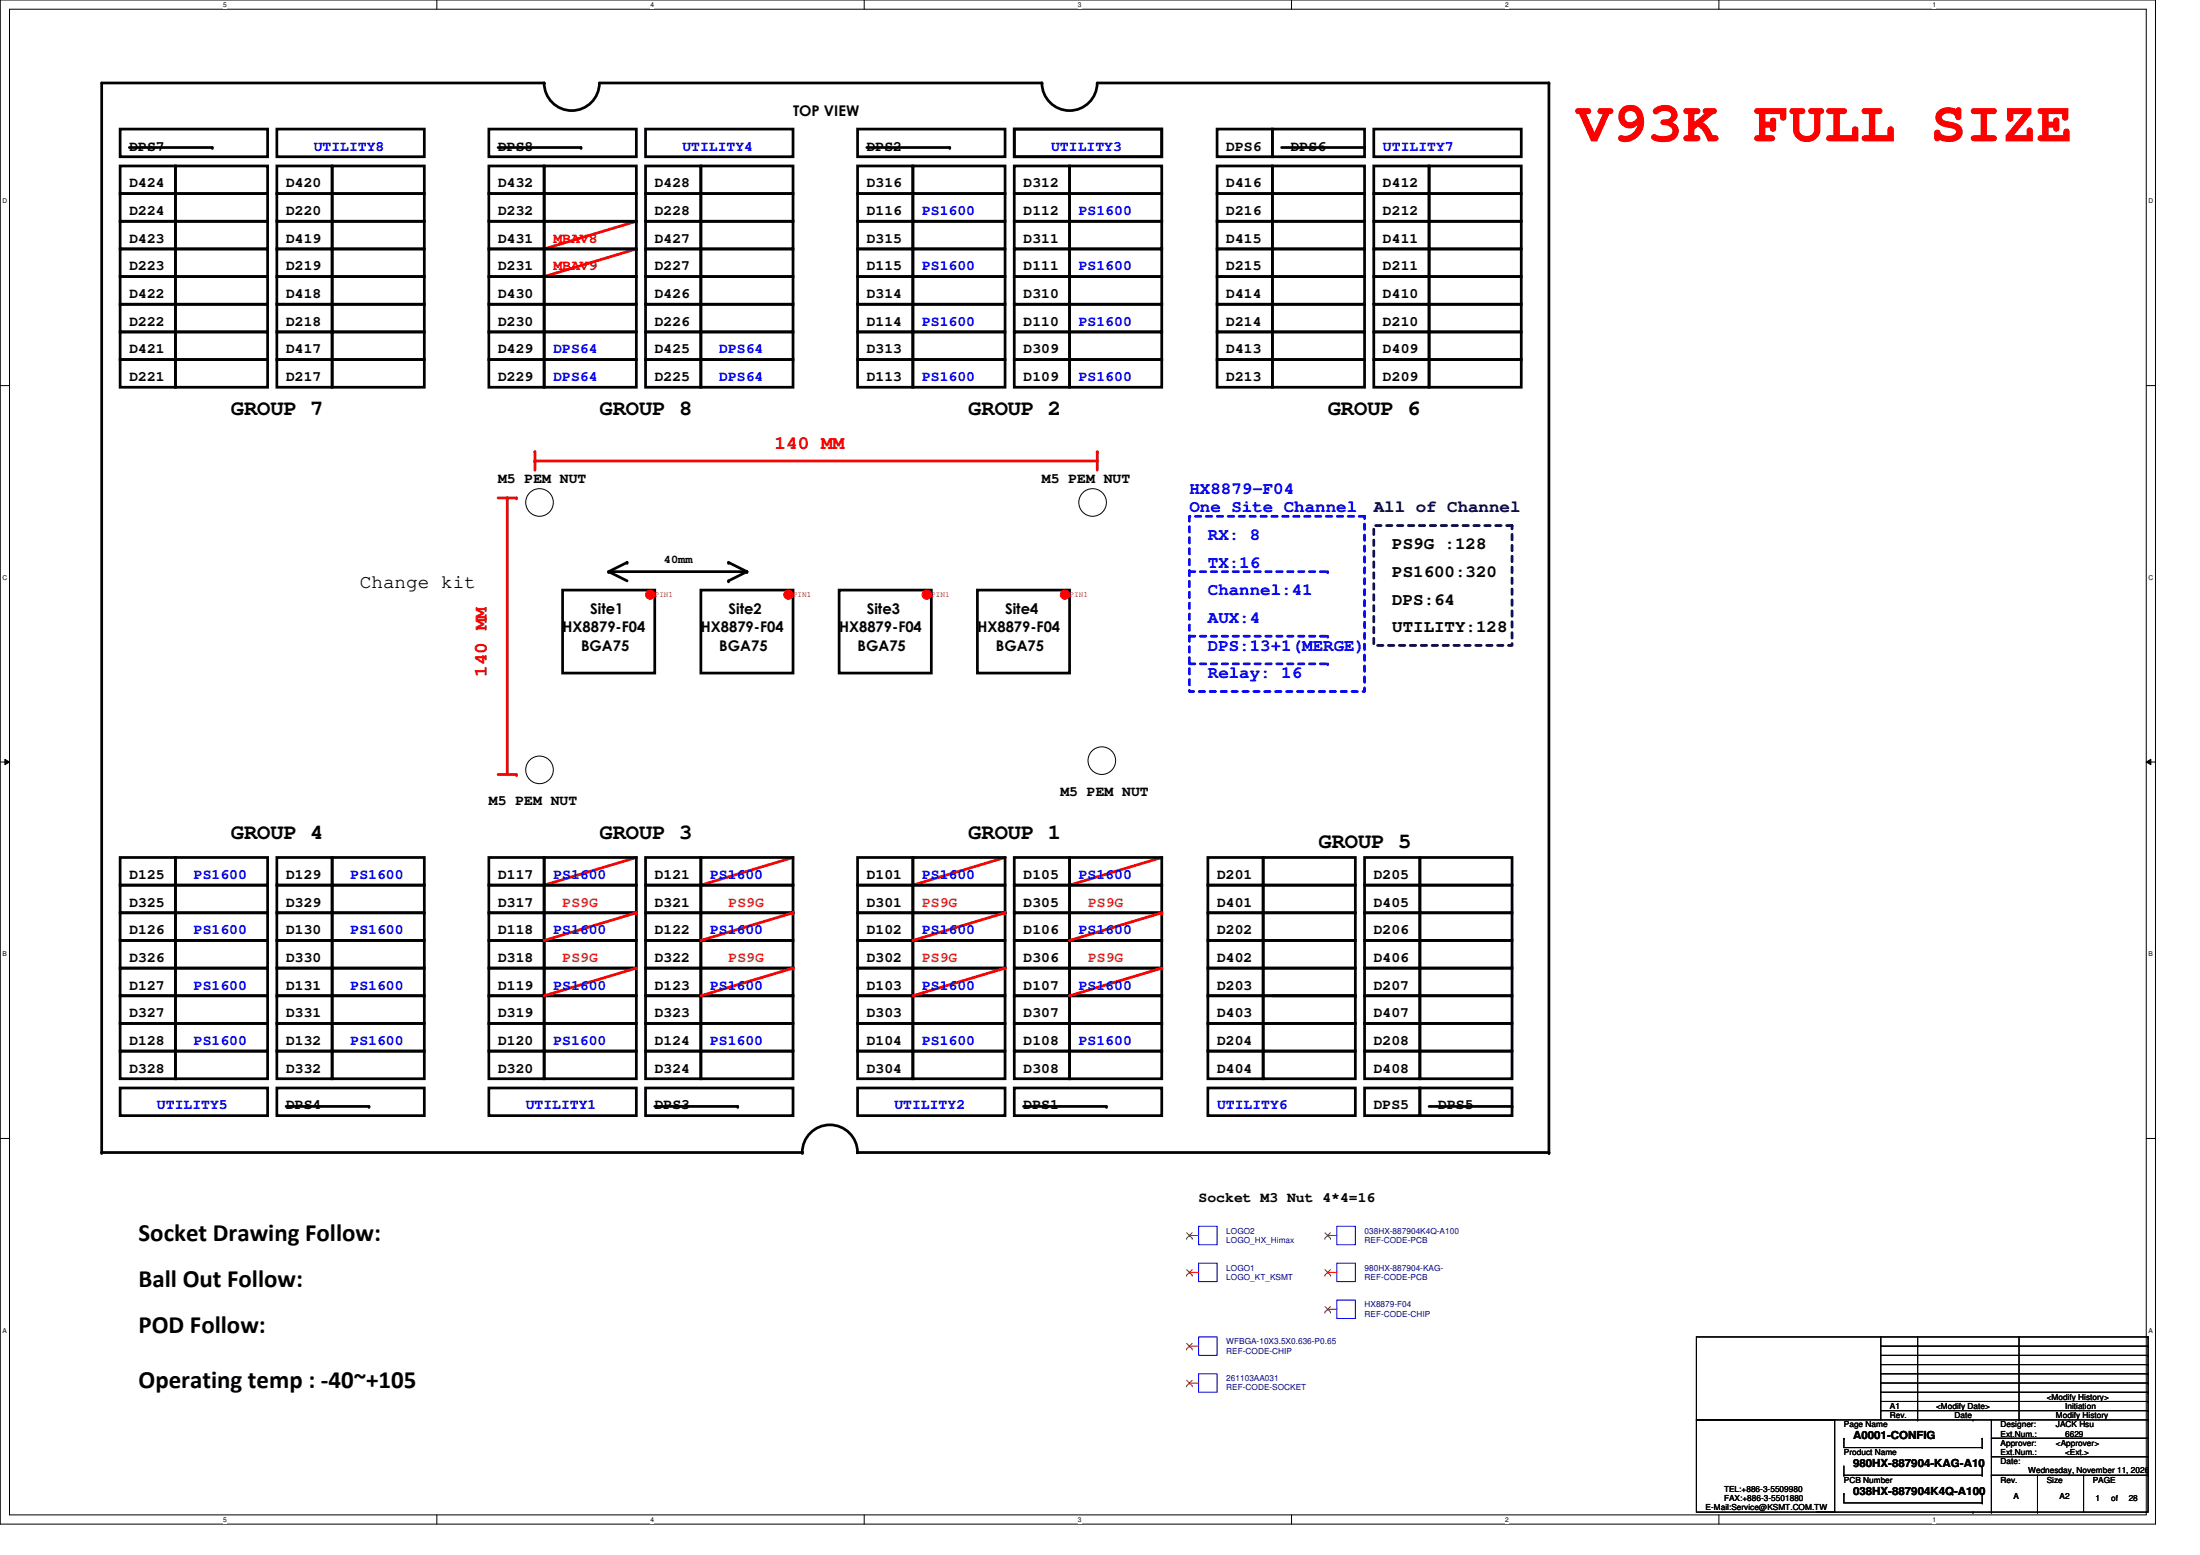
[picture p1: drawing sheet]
<svg xmlns="http://www.w3.org/2000/svg" width="297mm" height="210mm" viewBox="0 0 297 210" stroke-linecap="round" stroke-linejoin="round" font-family="sans-serif">
<path d="M0 0h291v205.7h-291zM1.3 1.2h288.5v203.3h-288.5z" fill="none" stroke="#000" stroke-width=".14"/>
<g fill="#fff">
<path d="M30.1 .1h.5v1h-.5z"/>
<path d="M30.1 204.6h.5v1h-.5z"/>
</g>
<path d="M59 0v1.2M59 204.5v1.2" fill="none" stroke="#000" stroke-width=".14"/>
<g fill="#fff">
<path d="M87.8 .1h.5v1h-.5z"/>
<path d="M87.8 204.6h.5v1h-.5z"/>
</g>
<path d="M116.7 0v1.2M116.7 204.5v1.2" fill="none" stroke="#000" stroke-width=".14"/>
<g fill="#fff">
<path d="M145.5 .1h.5v1h-.5z"/>
<path d="M145.5 204.6h.5v1h-.5z"/>
</g>
<path d="M174.4 0v1.2M174.4 204.5v1.2" fill="none" stroke="#000" stroke-width=".14"/>
<g fill="#fff">
<path d="M203.2 .1h.5v1h-.5z"/>
<path d="M203.2 204.6h.5v1h-.5z"/>
</g>
<path d="M232.1 0v1.2M232.1 204.5v1.2" fill="none" stroke="#000" stroke-width=".14"/>
<g fill="#fff">
<path d="M260.9 .1h.5v1h-.5z"/>
<path d="M260.9 204.6h.5v1h-.5z"/>
<path d="M.4 26.6h.6v1h-.6z"/>
<path d="M290.1 26.6h.6v1h-.6z"/>
<path d="M.4 77.5h.6v.9h-.6z"/>
<path d="M290.1 77.5h.6v.9h-.6z"/>
</g>
<path d="M0 52.1h1.3M289.8 52.1h1.2" fill="none" stroke="#000" stroke-width=".14"/>
<g fill="#fff">
<path d="M.4 128.3h.5v1h-.5z"/>
<path d="M290.1 128.3h.6v1h-.6z"/>
</g>
<path d="M0 102.9h1.3M.7 102.5l.6 .4-.6 .3zM289.8 102.9l.6-.4v.7zM289.8 102.9h1.2" fill="none" stroke="#000" stroke-width=".14"/>
<path d="M.7 102.5l.6 .4-.6 .3zM289.8 102.9l.6-.4v.7z" fill="#000"/>
<g fill="#fff">
<path d="M.3 179.1h.6v1h-.6z"/>
<path d="M290.1 179.1h.6v1h-.6z"/>
</g>
<path d="M0 153.7h1.3M289.8 153.7h1.2" fill="none" stroke="#000" stroke-width=".14"/>
<path d="M85.9 115.7l-12.4 3.8" fill="none" stroke="#f00" stroke-width=".37"/>
<circle cx="85.9" cy="115.7" r=".18" fill="#f00"/>
<path d="M107.1 115.7l-12.5 3.8" fill="none" stroke="#f00" stroke-width=".37"/>
<circle cx="107.1" cy="115.7" r=".18" fill="#f00"/>
<path d="M135.7 115.7l-12.4 3.8" fill="none" stroke="#f00" stroke-width=".37"/>
<circle cx="135.7" cy="115.7" r=".18" fill="#f00"/>
<path d="M156.9 115.7l-12.5 3.8" fill="none" stroke="#f00" stroke-width=".37"/>
<circle cx="156.9" cy="115.7" r=".18" fill="#f00"/>
<path d="M85.9 29.9l-12.4 3.7" fill="none" stroke="#f00" stroke-width=".37"/>
<circle cx="85.9" cy="29.9" r=".18" fill="#f00"/>
<path d="M85.9 33.6l-12.4 3.7" fill="none" stroke="#f00" stroke-width=".37"/>
<circle cx="85.9" cy="33.6" r=".18" fill="#f00"/>
<g fill="none" stroke="#000" stroke-width=".37">
<path d="M13.7 11.2h59.8a3.7 3.7 0 0 0 3.7 3.7 3.7 3.7 0 0 0 3.7-3.7h59.8a3.7 3.7 0 0 0 3.7 3.7 3.7 3.7 0 0 0 3.7-3.7h61v144.4h-93.3a3.7 3.7 0 0 0-3.8-3.8 3.7 3.7 0 0 0-3.7 3.8h-94.6zM17.5 19.9h11.2M67.2 19.9h11.2M117 19.9h11.2M164.3 17.4h7.5v3.8h-7.5zM171.8 17.4h12.4v3.8h-12.4zM173 19.9h11.2M185.5 17.4h19.9v3.8h-19.9zM136.9 22.4h7.5v3.7h-7.5zM136.9 26.1h7.5v3.8h-7.5zM136.9 29.9h7.5v3.7h-7.5zM136.9 33.6h7.5v3.7h-7.5z"/>
<path d="M136.9 37.3h7.5v3.8h-7.5zM144.4 22.4h12.5v3.7h-12.5zM144.4 26.1h12.5v3.8h-12.5zM144.4 29.9h12.5v3.7h-12.5zM144.4 33.6h12.5v3.7h-12.5zM144.4 37.3h12.5v3.8h-12.5zM164.3 22.4h7.5v3.7h-7.5zM164.3 26.1h7.5v3.8h-7.5zM164.3 29.9h7.5v3.7h-7.5zM164.3 33.6h7.5v3.7h-7.5zM164.3 37.3h7.5v3.8h-7.5zM171.8 22.4h12.4v3.7h-12.4z"/>
<path d="M171.8 26.1h12.4v3.8h-12.4zM171.8 29.9h12.4v3.7h-12.4zM171.8 33.6h12.4v3.7h-12.4zM171.8 37.3h12.4v3.8h-12.4zM185.5 22.4h7.5v3.7h-7.5zM185.5 26.1h7.5v3.8h-7.5zM185.5 29.9h7.5v3.7h-7.5zM185.5 33.6h7.5v3.7h-7.5zM185.5 37.3h7.5v3.8h-7.5zM193 22.4h12.4v3.7h-12.4zM193 26.1h12.4v3.8h-12.4zM193 29.9h12.4v3.7h-12.4z"/>
<path d="M193 33.6h12.4v3.7h-12.4zM193 37.3h12.4v3.8h-12.4zM136.9 41.1h7.5v3.7h-7.5zM136.9 44.8h7.5v3.7h-7.5zM136.9 48.5h7.5v3.8h-7.5zM144.4 41.1h12.5v3.7h-12.5zM144.4 44.8h12.5v3.7h-12.5zM164.3 41.1h7.5v3.7h-7.5zM164.3 44.8h7.5v3.7h-7.5zM164.3 48.5h7.5v3.8h-7.5zM171.8 41.1h12.4v3.7h-12.4zM171.8 44.8h12.4v3.7h-12.4z"/>
<path d="M171.8 48.5h12.4v3.8h-12.4zM185.5 41.1h7.5v3.7h-7.5zM185.5 44.8h7.5v3.7h-7.5zM185.5 48.5h7.5v3.8h-7.5zM193 41.1h12.4v3.7h-12.4zM193 44.8h12.4v3.7h-12.4zM193 48.5h12.4v3.8h-12.4zM16.2 119.5h7.5v3.7h-7.5zM16.2 115.7h7.5v3.8h-7.5zM23.7 119.5h12.4v3.7h-12.4zM23.7 115.7h12.4v3.8h-12.4zM37.4 119.5h7.4v3.7h-7.4z"/>
<path d="M37.4 115.7h7.4v3.8h-7.4zM44.8 119.5h12.5v3.7h-12.5zM44.8 115.7h12.5v3.8h-12.5zM66 119.5h7.5v3.7h-7.5zM66 115.7h7.5v3.8h-7.5zM73.5 119.5h12.4v3.7h-12.4zM73.5 115.7h12.4v3.8h-12.4zM87.2 119.5h7.4v3.7h-7.4zM87.2 115.7h7.4v3.8h-7.4zM94.6 119.5h12.5v3.7h-12.5zM94.6 115.7h12.5v3.8h-12.5zM115.8 115.7h7.5v3.8h-7.5z"/>
<path d="M115.8 119.5h7.5v3.7h-7.5zM123.3 115.7h12.4v3.8h-12.4zM123.3 119.5h12.4v3.7h-12.4zM136.9 115.7h7.5v3.8h-7.5zM136.9 119.5h7.5v3.7h-7.5zM144.4 115.7h12.5v3.8h-12.5zM144.4 119.5h12.5v3.7h-12.5zM163.1 115.7h7.4v3.8h-7.4zM163.1 119.5h7.4v3.7h-7.4zM170.5 115.7h12.5v3.8h-12.5zM170.5 119.5h12.5v3.7h-12.5zM184.2 115.7h7.5v3.8h-7.5z"/>
<path d="M184.2 119.5h7.5v3.7h-7.5zM191.7 115.7h12.5v3.8h-12.5zM191.7 119.5h12.5v3.7h-12.5zM16.2 134.4h7.5v3.8h-7.5zM16.2 123.2h7.5v3.7h-7.5zM16.2 138.2h7.5v3.7h-7.5zM16.2 130.7h7.5v3.7h-7.5zM16.2 126.9h7.5v3.8h-7.5zM23.7 134.4h12.4v3.8h-12.4zM23.7 123.2h12.4v3.7h-12.4zM23.7 130.7h12.4v3.7h-12.4zM23.7 138.2h12.4v3.7h-12.4z"/>
<path d="M23.7 126.9h12.4v3.8h-12.4zM37.4 123.2h7.4v3.7h-7.4zM37.4 134.4h7.4v3.8h-7.4zM37.4 130.7h7.4v3.7h-7.4zM37.4 138.2h7.4v3.7h-7.4zM37.4 126.9h7.4v3.8h-7.4zM44.8 134.4h12.5v3.8h-12.5zM44.8 123.2h12.5v3.7h-12.5zM44.8 130.7h12.5v3.7h-12.5zM44.8 126.9h12.5v3.8h-12.5zM44.8 138.2h12.5v3.7h-12.5zM66 134.4h7.5v3.8h-7.5z"/>
<path d="M66 123.2h7.5v3.7h-7.5zM66 130.7h7.5v3.7h-7.5zM66 138.2h7.5v3.7h-7.5zM66 126.9h7.5v3.8h-7.5zM73.5 134.4h12.4v3.8h-12.4zM73.5 123.2h12.4v3.7h-12.4zM73.5 130.7h12.4v3.7h-12.4zM73.5 138.2h12.4v3.7h-12.4zM73.5 126.9h12.4v3.8h-12.4zM87.2 130.7h7.4v3.7h-7.4zM87.2 134.4h7.4v3.8h-7.4zM87.2 123.2h7.4v3.7h-7.4z"/>
<path d="M87.2 126.9h7.4v3.8h-7.4zM87.2 138.2h7.4v3.7h-7.4zM94.6 123.2h12.5v3.7h-12.5zM94.6 138.2h12.5v3.7h-12.5zM94.6 130.7h12.5v3.7h-12.5zM94.6 134.4h12.5v3.8h-12.5zM94.6 126.9h12.5v3.8h-12.5zM115.8 130.7h7.5v3.7h-7.5zM115.8 138.2h7.5v3.7h-7.5zM115.8 123.2h7.5v3.7h-7.5zM115.8 134.4h7.5v3.8h-7.5zM115.8 126.9h7.5v3.8h-7.5z"/>
<path d="M123.3 134.4h12.4v3.8h-12.4zM123.3 123.2h12.4v3.7h-12.4zM123.3 126.9h12.4v3.8h-12.4zM123.3 130.7h12.4v3.7h-12.4zM123.3 138.2h12.4v3.7h-12.4zM136.9 123.2h7.5v3.7h-7.5zM136.9 126.9h7.5v3.8h-7.5zM136.9 130.7h7.5v3.7h-7.5zM136.9 134.4h7.5v3.8h-7.5zM136.9 138.2h7.5v3.7h-7.5zM144.4 123.2h12.5v3.7h-12.5zM144.4 126.9h12.5v3.8h-12.5z"/>
<path d="M144.4 130.7h12.5v3.7h-12.5zM144.4 134.4h12.5v3.8h-12.5zM144.4 138.2h12.5v3.7h-12.5zM163.1 123.2h7.4v3.7h-7.4zM163.1 126.9h7.4v3.8h-7.4zM163.1 130.7h7.4v3.7h-7.4zM163.1 134.4h7.4v3.8h-7.4zM163.1 138.2h7.4v3.7h-7.4zM170.5 123.2h12.5v3.7h-12.5zM170.5 126.9h12.5v3.8h-12.5zM170.5 130.7h12.5v3.7h-12.5zM170.5 134.4h12.5v3.7h-12.5z"/>
<path d="M170.5 138.1h12.5v3.8h-12.5zM171.8 134.4h11.2M184.2 123.2h7.5v3.7h-7.5zM184.2 126.9h7.5v3.8h-7.5zM184.2 130.7h7.5v3.7h-7.5zM184.2 134.4h7.5v3.8h-7.5zM184.2 138.2h7.5v3.7h-7.5zM191.7 123.2h12.5v3.7h-12.5zM191.7 126.9h12.5v3.8h-12.5zM191.7 130.7h12.5v3.7h-12.5zM191.7 134.4h12.5v3.8h-12.5zM191.7 138.2h12.5v3.7h-12.5z"/>
<path d="M16.2 146.9h19.9v3.7h-19.9zM16.2 141.9h7.5v3.7h-7.5zM23.7 141.9h12.4v3.7h-12.4zM37.4 141.9h7.4v3.7h-7.4zM38.6 149.4h11.2M44.8 141.9h12.5v3.7h-12.5zM66 141.9h7.5v3.7h-7.5zM66 146.9h19.9v3.7h-19.9zM73.5 141.9h12.4v3.7h-12.4zM87.2 141.9h7.4v3.7h-7.4zM88.4 149.4h11.2M94.6 141.9h12.5v3.7h-12.5z"/>
<path d="M115.8 146.9h19.9v3.7h-19.9zM115.8 141.9h7.5v3.7h-7.5zM123.3 141.9h12.4v3.7h-12.4zM136.9 141.9h7.5v3.7h-7.5zM138.2 149.4h11.2M144.4 141.9h12.5v3.7h-12.5zM163.1 146.9h19.9v3.7h-19.9zM163.1 141.9h7.4v3.7h-7.4zM170.5 141.9h12.5v3.7h-12.5zM184.2 141.9h7.5v3.7h-7.5zM184.2 146.9h7.5v3.7h-7.5zM191.7 141.9h12.5v3.7h-12.5z"/>
<path d="M191.7 146.9h12.5v3.7h-12.5zM193 149.4h11.2"/>
</g>
<g fill="#000">
<circle cx="28.7" cy="19.9" r=".18"/>
<circle cx="73.5" cy="11.2" r=".18"/>
<circle cx="78.4" cy="19.9" r=".18"/>
<circle cx="128.2" cy="19.9" r=".18"/>
<circle cx="140.7" cy="11.2" r=".18"/>
<circle cx="184.2" cy="19.9" r=".18"/>
<circle cx="209.1" cy="11.2" r=".18"/>
<circle cx="183" cy="134.4" r=".18"/>
<circle cx="13.7" cy="155.6" r=".18"/>
<circle cx="49.8" cy="149.4" r=".18"/>
<circle cx="99.6" cy="149.4" r=".18"/>
<circle cx="108.3" cy="155.6" r=".18"/>
<circle cx="149.4" cy="149.4" r=".18"/>
<circle cx="204.2" cy="149.4" r=".18"/>
<circle cx="209.1" cy="155.6" r=".18"/>
</g>
<g fill="none" stroke="#000" stroke-width=".14">
<circle cx="72.8" cy="67.8" r="1.86"/>
<circle cx="147.5" cy="67.8" r="1.86"/>
<circle cx="72.8" cy="103.9" r="1.86"/>
<circle cx="148.8" cy="102.7" r="1.86"/>
</g>
<path d="M68.5 67.2v37.3" fill="none" stroke="#f00" stroke-width=".37"/>
<circle cx="68.5" cy="67.2" r=".18" fill="#f00"/>
<path d="M67.2 104.5h2.5" fill="none" stroke="#f00" stroke-width=".37"/>
<circle cx="69.7" cy="104.5" r=".18" fill="#f00"/>
<path d="M67.2 67.2h2.5" fill="none" stroke="#f00" stroke-width=".37"/>
<circle cx="69.7" cy="67.2" r=".18" fill="#f00"/>
<path d="M115.8 22.4h7.5v3.7h-7.5zM144.4 48.5h12.5v3.8h-12.5z" fill="none" stroke="#000" stroke-width=".37"/>
<path d="M72.2 62.2h75.9" fill="none" stroke="#f00" stroke-width=".37"/>
<circle cx="72.2" cy="62.2" r=".18" fill="#f00"/>
<path d="M148.1 61v2.5" fill="none" stroke="#f00" stroke-width=".37"/>
<circle cx="148.1" cy="61" r=".18" fill="#f00"/>
<path d="M115.8 26.1h7.5v3.8h-7.5zM123.3 22.4h12.4v3.7h-12.4z" fill="none" stroke="#000" stroke-width=".37"/>
<path d="M72.2 61v2.5" fill="none" stroke="#f00" stroke-width=".37"/>
<circle cx="72.2" cy="61" r=".18" fill="#f00"/>
<g fill="none" stroke="#000" stroke-width=".37">
<path d="M16.2 17.4h19.9v3.8h-19.9zM37.4 17.4h19.9v3.8h-19.9zM66 17.4h19.9v3.8h-19.9zM87.2 17.4h19.9v3.8h-19.9zM115.8 17.4h19.9v3.8h-19.9zM136.9 17.4h20v3.8h-20zM16.2 22.4h7.5v3.7h-7.5zM16.2 26.1h7.5v3.8h-7.5zM16.2 29.9h7.5v3.7h-7.5zM16.2 33.6h7.5v3.7h-7.5zM16.2 37.3h7.5v3.8h-7.5zM23.7 22.4h12.4v3.7h-12.4z"/>
<path d="M23.7 26.1h12.4v3.8h-12.4zM23.7 29.9h12.4v3.7h-12.4zM23.7 33.6h12.4v3.7h-12.4zM23.7 37.3h12.4v3.8h-12.4zM37.4 22.4h7.4v3.7h-7.4zM37.4 26.1h7.4v3.8h-7.4zM37.4 29.9h7.4v3.7h-7.4zM37.4 33.6h7.4v3.7h-7.4zM37.4 37.3h7.4v3.8h-7.4zM44.8 22.4h12.5v3.7h-12.5zM44.8 26.1h12.5v3.8h-12.5zM44.8 29.9h12.5v3.7h-12.5z"/>
<path d="M44.8 33.6h12.5v3.7h-12.5zM44.8 37.3h12.5v3.8h-12.5zM66 22.4h7.5v3.7h-7.5zM66 26.1h7.5v3.8h-7.5zM66 29.9h7.5v3.7h-7.5zM66 33.6h7.5v3.7h-7.5zM66 37.3h7.5v3.8h-7.5zM73.5 22.4h12.4v3.7h-12.4zM73.5 26.1h12.4v3.8h-12.4zM73.5 29.9h12.4v3.7h-12.4zM73.5 33.6h12.4v3.7h-12.4zM73.5 37.3h12.4v3.8h-12.4z"/>
<path d="M87.2 22.4h7.4v3.7h-7.4zM87.2 26.1h7.4v3.8h-7.4zM87.2 29.9h7.4v3.7h-7.4zM87.2 33.6h7.4v3.7h-7.4zM87.2 37.3h7.4v3.8h-7.4zM94.6 22.4h12.5v3.7h-12.5zM94.6 26.1h12.5v3.8h-12.5zM94.6 29.9h12.5v3.7h-12.5zM94.6 33.6h12.5v3.7h-12.5zM94.6 37.3h12.5v3.8h-12.5zM115.8 29.9h7.5v3.7h-7.5zM115.8 33.6h7.5v3.7h-7.5z"/>
<path d="M115.8 37.3h7.5v3.8h-7.5zM123.3 26.1h12.4v3.8h-12.4zM123.3 29.9h12.4v3.7h-12.4zM123.3 33.6h12.4v3.7h-12.4zM123.3 37.3h12.4v3.8h-12.4zM16.2 41.1h7.5v3.7h-7.5zM16.2 44.8h7.5v3.7h-7.5zM16.2 48.5h7.5v3.8h-7.5zM23.7 41.1h12.4v3.7h-12.4zM23.7 44.8h12.4v3.7h-12.4zM23.7 48.5h12.4v3.8h-12.4zM37.4 41.1h7.4v3.7h-7.4z"/>
<path d="M37.4 44.8h7.4v3.7h-7.4zM37.4 48.5h7.4v3.8h-7.4zM44.8 41.1h12.5v3.7h-12.5zM44.8 44.8h12.5v3.7h-12.5zM44.8 48.5h12.5v3.8h-12.5zM66 41.1h7.5v3.7h-7.5zM66 44.8h7.5v3.7h-7.5zM66 48.5h7.5v3.8h-7.5zM73.5 41.1h12.4v3.7h-12.4zM73.5 44.8h12.4v3.7h-12.4zM73.5 48.5h12.4v3.8h-12.4zM87.2 41.1h7.4v3.7h-7.4z"/>
<path d="M87.2 44.8h7.4v3.7h-7.4zM87.2 48.5h7.4v3.8h-7.4zM94.6 41.1h12.5v3.7h-12.5zM94.6 44.8h12.5v3.7h-12.5zM94.6 48.5h12.5v3.8h-12.5zM115.8 41.1h7.5v3.7h-7.5zM115.8 44.8h7.5v3.7h-7.5zM115.8 48.5h7.5v3.8h-7.5zM123.3 41.1h12.4v3.7h-12.4zM123.3 44.8h12.4v3.7h-12.4zM123.3 48.5h12.4v3.8h-12.4zM76 79.7h12.4v11.2h-12.4z"/>
<path d="M82.2 77.2h18.7M82.2 77.2l2.5 1.2M84.7 75.9l-2.5 1.3M94.6 79.7h12.5v11.2h-12.5zM98.4 75.9l2.5 1.3M100.9 77.2l-2.5 1.2M113.3 79.7h12.4v11.2h-12.4zM37.4 146.9h19.9v3.7h-19.9zM87.2 146.9h19.9v3.7h-19.9zM136.9 146.9h20v3.7h-20z"/>
</g>
<g fill="#000">
<circle cx="82.2" cy="77.2" r=".18"/>
<circle cx="84.7" cy="75.9" r=".18"/>
<circle cx="98.4" cy="75.9" r=".18"/>
<circle cx="98.4" cy="78.4" r=".18"/>
<circle cx="100.9" cy="77.2" r=".18"/>
</g>
<path d="M107.1 123.2l-12.5 3.7" fill="none" stroke="#f00" stroke-width=".37"/>
<circle cx="107.1" cy="123.2" r=".18" fill="#f00"/>
<path d="M85.9 123.2l-12.4 3.7" fill="none" stroke="#f00" stroke-width=".37"/>
<circle cx="85.9" cy="123.2" r=".18" fill="#f00"/>
<path d="M135.7 123.2l-12.4 3.7" fill="none" stroke="#f00" stroke-width=".37"/>
<circle cx="135.7" cy="123.2" r=".18" fill="#f00"/>
<path d="M156.9 123.2l-12.5 3.7" fill="none" stroke="#f00" stroke-width=".37"/>
<circle cx="156.9" cy="123.2" r=".18" fill="#f00"/>
<path d="M132 79.7h12.4v11.2h-12.4z" fill="none" stroke="#000" stroke-width=".37"/>
<circle cx="143.8" cy="80.3" r=".62" fill="#f00"/>
<circle cx="143.8" cy="80.3" r=".62" fill="none" stroke="#f00" stroke-width=".14"/>
<circle cx="125.1" cy="80.3" r=".62" fill="#f00"/>
<circle cx="125.1" cy="80.3" r=".62" fill="none" stroke="#f00" stroke-width=".14"/>
<circle cx="106.4" cy="80.3" r=".62" fill="#f00"/>
<circle cx="106.4" cy="80.3" r=".62" fill="none" stroke="#f00" stroke-width=".14"/>
<circle cx="87.8" cy="80.3" r=".62" fill="#f00"/>
<circle cx="87.8" cy="80.3" r=".62" fill="none" stroke="#f00" stroke-width=".14"/>
<path d="M160.6 69.7h23.6v23.6h-23.6z" fill="none" stroke="#00f" stroke-width=".37" stroke-dasharray=".7 .7"/>
<path d="M185.5 70.9h18.7v16.2h-18.7z" fill="none" stroke="#000040" stroke-width=".37" stroke-dasharray=".7 .7"/>
<path d="M107.1 130.7l-12.5 3.7" fill="none" stroke="#f00" stroke-width=".37"/>
<circle cx="107.1" cy="130.7" r=".18" fill="#f00"/>
<path d="M85.9 130.7l-12.4 3.7" fill="none" stroke="#f00" stroke-width=".37"/>
<circle cx="85.9" cy="130.7" r=".18" fill="#f00"/>
<path d="M135.7 130.7l-12.4 3.7" fill="none" stroke="#f00" stroke-width=".37"/>
<circle cx="135.7" cy="130.7" r=".18" fill="#f00"/>
<path d="M156.9 130.7l-12.5 3.7" fill="none" stroke="#f00" stroke-width=".37"/>
<circle cx="156.9" cy="130.7" r=".18" fill="#f00"/>
<path d="M160.6 77.2h18.7" fill="none" stroke="#00f" stroke-width=".37" stroke-dasharray=".7 .7"/>
<circle cx="179.3" cy="77.2" r=".18" fill="#00f" stroke-dasharray=".7 .7"/>
<path d="M160.6 85.9h18.7" fill="none" stroke="#00f" stroke-width=".37" stroke-dasharray=".7 .7"/>
<circle cx="179.3" cy="85.9" r=".18" fill="#00f" stroke-dasharray=".7 .7"/>
<path d="M160.6 89.6h18.7" fill="none" stroke="#00f" stroke-width=".37" stroke-dasharray=".7 .7"/>
<circle cx="179.3" cy="89.6" r=".18" fill="#00f" stroke-dasharray=".7 .7"/>
<g fill="none" stroke="#000" stroke-width=".14">
<path d="M229 191.7h18.7v12.4h-18.7zM229 180.5h24.9v11.2h-24.9zM249 194.2h.1M249 199.1h.1M249 194.2v1.2h18.6M249 197.9v1.2M249 199.1h18.6M253.9 190.4h36.1M253.9 180.5h36.1M253.9 189.2h36.1M253.9 187.9h36.1M253.9 186.7h36.1"/>
<path d="M253.9 185.4h36.1M253.9 184.2h36.1M253.9 183h36.1M253.9 181.7h36.1M258.9 191.7h.1M258.9 180.5v11.2M266.4 191.7h.1M267.6 195.4h.1M267.6 194.2h.1M267.6 199.1h.1M267.6 197.9h.1M267.6 194.2v1.2"/>
<path d="M267.6 197.9v1.2M268.9 199.1h21.1v5h-21.1zM268.9 194.2h21.1v2.4h-21.1zM268.9 191.7h21.1v2.5h-21.1zM268.9 191.7h.1M268.9 199.1h.1M268.9 191.7h-15M268.9 196.6v2.5M272.6 191.7h.1M272.6 180.5v11.2M275.1 199.1v5M281.3 199.1h.1"/>
<path d="M281.3 199.1v5M290 190.4h.1M290 180.5h.1M290 191.7h.1M290 189.2h.1M290 187.9h.1M290 186.7h.1M290 185.4h.1M290 184.2h.1M290 183h.1M290 181.7h.1M290 199.1h.1"/>
<path d="M290 180.5v11.2M290 196.6v2.5M249 201.6h.1M249 201.6v1.3h18.6M266.4 204.1h.1M267.6 202.9h.1M267.6 201.6h.1M267.6 201.6v1.3M268.9 204.1h.1M268.9 204.1h-23.7M275.1 204.1h.1"/>
</g>
<path d="M161.8 165.5h2.5v2.5h-2.5zM161.8 170.5h2.5v2.5h-2.5zM180.5 170.5h2.5v2.5h-2.5zM180.5 165.5h2.5v2.5h-2.5zM180.5 175.5h2.5v2.5h-2.5zM161.8 180.5h2.5v2.5h-2.5zM161.8 185.4h2.5v2.5h-2.5z" fill="none" stroke="#00f" stroke-width=".14"/>
<g fill="none" stroke="#f00" stroke-width=".14">
<path d="M160.6 166.8h.1M160.6 166.8h1.2M160.6 171.8h.1M160.6 171.8h1.2M179.3 171.8h1.2M179.3 166.8h1.2M179.3 176.7h1.2M179.3 171.8h.1M179.3 166.8h.1M179.3 176.7h.1M160.6 186.7h.1M160.6 186.7h1.2"/>
<path d="M160.6 181.7h.1M160.6 181.7h1.2"/>
</g>
<g fill="none" stroke="#7f4000" stroke-width=".14">
<path d="M160.2 172.1h.1M160.2 167.2h.1M160.2 171.4l.8 .7M160.2 166.4l.8 .8M161 171.4l-.8 .7M161 166.4l-.8 .8M161 172.1h.1M161 167.2h.1M178.9 172.1h.1M178.9 167.2h.1M178.9 177.1h.1M178.9 171.4l.7 .7"/>
<path d="M178.9 166.4l.7 .8M178.9 176.4l.7 .7M179.6 171.4l-.7 .7M179.6 166.4l-.7 .8M179.6 176.4l-.7 .7M179.6 172.1h.1M179.6 167.2h.1M179.6 177.1h.1M160.2 182.1h.1M160.2 187.1h.1M160.2 186.3l.8 .8M160.2 181.3l.8 .8"/>
<path d="M161 181.3l-.8 .8M161 186.3l-.8 .8M161 187.1h.1M161 182.1h.1"/>
</g>
<text font-size="8" fill="#f00" x="212.9" y="19.1">V93K FULL SIZE</text>
<g font-size="3.4">
<text x="18.7" y="167.5">Socket Drawing Follow:</text>
<text x="18.7" y="173.7">Ball Out Follow:</text>
<text x="18.7" y="179.9">POD Follow:</text>
<text x="18.7" y="187.4">Operating temp : -40~+105</text>
</g>
<g font-size="3">
<text x="31.2" y="56">GROUP 7</text>
<text x="80.9" y="56">GROUP 8</text>
<text x="130.7" y="56">GROUP 2</text>
<text x="179.3" y="56">GROUP 6</text>
<text x="31.2" y="113.3">GROUP 4</text>
<text x="80.9" y="113.3">GROUP 3</text>
<text x="130.7" y="113.3">GROUP 1</text>
<text x="178" y="114.5">GROUP 5</text>
</g>
<g font-size="2.6" fill="#f00">
<text x="104.6" y="60.7">140 MM</text>
<text x="65.7" y="91.4" transform="rotate(-90 65.7 91.4)">140 MM</text>
</g>
<text font-size="2.6" x="48.6" y="79.3">Change kit</text>
<g font-size="2.4" fill="#00f">
<text x="160.6" y="66.7">HX8879-F04</text>
<text x="160.6" y="69">One Site Channel</text>
<text x="163.1" y="72.9">RX: 8</text>
<text x="163.1" y="76.6">TX:16</text>
<text x="163.1" y="80.4">Channel:41</text>
<text x="163.1" y="84.1">AUX:4</text>
<text x="163.1" y="87.8">DPS:13+1(MERGE)</text>
<text x="163.1" y="91.6">Relay: 16</text>
</g>
<text font-size="2.4" fill="#000040" x="185.5" y="69.2">All of Channel</text>
<g font-size="2.4">
<text x="188" y="74.2">PS9G :128</text>
<text x="188" y="77.9">PS1600:320</text>
<text x="188" y="81.6">DPS:64</text>
<text x="188" y="85.4">UTILITY:128</text>
</g>
<g font-size="2">
<text x="107.1" y="15.7">TOP VIEW</text>
<text x="17.5" y="20.3">DPS7</text>
<text x="67.2" y="20.3">DPS8</text>
<text x="117" y="20.3">DPS2</text>
<text x="165.6" y="20.3">DPS6</text>
<text x="174.3" y="20.3">DPS6</text>
<text x="17.5" y="25.3">D424</text>
<text x="17.5" y="29">D224</text>
<text x="38.6" y="25.3">D420</text>
<text x="38.6" y="29">D220</text>
<text x="67.2" y="25.3">D432</text>
<text x="67.2" y="29">D232</text>
<text x="88.4" y="25.3">D428</text>
<text x="88.4" y="29">D228</text>
<text x="117" y="25.3">D316</text>
<text x="117" y="29">D116</text>
<text x="138.2" y="25.3">D312</text>
<text x="138.2" y="29">D112</text>
<text x="165.6" y="25.3">D416</text>
<text x="165.6" y="29">D216</text>
<text x="186.7" y="25.3">D412</text>
<text x="186.7" y="29">D212</text>
<text x="17.5" y="32.8">D423</text>
<text x="38.6" y="32.8">D419</text>
<text x="67.2" y="32.8">D431</text>
<text x="88.4" y="32.8">D427</text>
<text x="117" y="32.8">D315</text>
<text x="138.2" y="32.8">D311</text>
<text x="165.6" y="32.8">D415</text>
<text x="186.7" y="32.8">D411</text>
<text x="17.5" y="36.5">D223</text>
<text x="17.5" y="40.2">D422</text>
<text x="38.6" y="36.5">D219</text>
<text x="38.6" y="40.2">D418</text>
<text x="67.2" y="36.5">D231</text>
<text x="67.2" y="40.2">D430</text>
<text x="88.4" y="36.5">D227</text>
<text x="88.4" y="40.2">D426</text>
<text x="117" y="36.5">D115</text>
<text x="117" y="40.2">D314</text>
<text x="138.2" y="36.5">D111</text>
<text x="138.2" y="40.2">D310</text>
<text x="165.6" y="36.5">D215</text>
<text x="165.6" y="40.2">D414</text>
<text x="186.7" y="36.5">D211</text>
<text x="186.7" y="40.2">D410</text>
<text x="17.5" y="44">D222</text>
<text x="17.5" y="47.7">D421</text>
<text x="38.6" y="44">D218</text>
<text x="38.6" y="47.7">D417</text>
<text x="67.2" y="44">D230</text>
<text x="67.2" y="47.7">D429</text>
<text x="88.4" y="44">D226</text>
<text x="88.4" y="47.7">D425</text>
<text x="117" y="44">D114</text>
<text x="117" y="47.7">D313</text>
<text x="138.2" y="44">D110</text>
<text x="138.2" y="47.7">D309</text>
<text x="165.6" y="44">D214</text>
<text x="165.6" y="47.7">D413</text>
<text x="186.7" y="44">D210</text>
<text x="186.7" y="47.7">D409</text>
<text x="17.5" y="51.4">D221</text>
<text x="38.6" y="51.4">D217</text>
<text x="67.2" y="51.4">D229</text>
<text x="88.4" y="51.4">D225</text>
<text x="117" y="51.4">D113</text>
<text x="138.2" y="51.4">D109</text>
<text x="165.6" y="51.4">D213</text>
<text x="186.7" y="51.4">D209</text>
<text x="67.2" y="65.1">M5 PEM NUT</text>
<text x="140.7" y="65.1">M5 PEM NUT</text>
<text x="79.7" y="82.9">Site1</text>
<text x="98.4" y="82.9">Site2</text>
<text x="117" y="82.9">Site3</text>
<text x="135.7" y="82.9">Site4</text>
<text x="76" y="85.4">HX8879-F04</text>
<text x="78.4" y="87.9">BGA75</text>
<text x="94.6" y="85.4">HX8879-F04</text>
<text x="97.1" y="87.9">BGA75</text>
<text x="113.3" y="85.4">HX8879-F04</text>
<text x="115.8" y="87.9">BGA75</text>
<text x="132" y="85.4">HX8879-F04</text>
<text x="134.5" y="87.9">BGA75</text>
<text x="143.2" y="107.4">M5 PEM NUT</text>
<text x="66" y="108.7">M5 PEM NUT</text>
<text x="17.5" y="118.6">D125</text>
<text x="38.6" y="118.6">D129</text>
<text x="67.2" y="118.6">D117</text>
<text x="88.4" y="118.6">D121</text>
<text x="117" y="118.6">D101</text>
<text x="138.2" y="118.6">D105</text>
<text x="164.3" y="118.6">D201</text>
<text x="185.5" y="118.6">D205</text>
<text x="17.5" y="122.4">D325</text>
<text x="38.6" y="122.4">D329</text>
<text x="67.2" y="122.4">D317</text>
<text x="88.4" y="122.4">D321</text>
<text x="117" y="122.4">D301</text>
<text x="138.2" y="122.4">D305</text>
<text x="164.3" y="122.4">D401</text>
<text x="185.5" y="122.4">D405</text>
<text x="17.5" y="126.1">D126</text>
<text x="17.5" y="129.9">D326</text>
<text x="38.6" y="126.1">D130</text>
<text x="38.6" y="129.9">D330</text>
<text x="67.2" y="126.1">D118</text>
<text x="67.2" y="129.9">D318</text>
<text x="88.4" y="126.1">D122</text>
<text x="88.4" y="129.9">D322</text>
<text x="117" y="126.1">D102</text>
<text x="117" y="129.9">D302</text>
<text x="138.2" y="126.1">D106</text>
<text x="138.2" y="129.9">D306</text>
<text x="164.3" y="126.1">D202</text>
<text x="164.3" y="129.9">D402</text>
<text x="185.5" y="126.1">D206</text>
<text x="185.5" y="129.9">D406</text>
<text x="17.5" y="133.6">D127</text>
<text x="17.5" y="137.3">D327</text>
<text x="38.6" y="133.6">D131</text>
<text x="38.6" y="137.3">D331</text>
<text x="67.2" y="133.6">D119</text>
<text x="67.2" y="137.3">D319</text>
<text x="88.4" y="133.6">D123</text>
<text x="88.4" y="137.3">D323</text>
<text x="117" y="133.6">D103</text>
<text x="117" y="137.3">D303</text>
<text x="138.2" y="133.6">D107</text>
<text x="138.2" y="137.3">D307</text>
<text x="164.3" y="133.6">D203</text>
<text x="164.3" y="137.3">D403</text>
<text x="185.5" y="133.6">D207</text>
<text x="185.5" y="137.3">D407</text>
<text x="17.5" y="141.1">D128</text>
<text x="38.6" y="141.1">D132</text>
<text x="67.2" y="141.1">D120</text>
<text x="88.4" y="141.1">D124</text>
<text x="117" y="141.1">D104</text>
<text x="138.2" y="141.1">D108</text>
<text x="164.3" y="141.1">D204</text>
<text x="185.5" y="141.1">D208</text>
<text x="17.5" y="144.8">D328</text>
<text x="38.6" y="144.8">D332</text>
<text x="38.6" y="149.8">DPS4</text>
<text x="67.2" y="144.8">D320</text>
<text x="88.4" y="144.8">D324</text>
<text x="88.4" y="149.8">DPS3</text>
<text x="117" y="144.8">D304</text>
<text x="138.2" y="144.8">D308</text>
<text x="138.2" y="149.8">DPS1</text>
<text x="164.3" y="144.8">D404</text>
<text x="185.5" y="144.8">D408</text>
<text x="185.5" y="149.8">DPS5</text>
<text x="194.2" y="149.8">DPS5</text>
<text x="161.8" y="162.2">Socket M3 Nut 4*4=16</text>
</g>
<g font-size="2" fill="#00f">
<text x="42.4" y="20.3">UTILITY8</text>
<text x="92.1" y="20.3">UTILITY4</text>
<text x="141.9" y="20.3">UTILITY3</text>
<text x="186.7" y="20.3">UTILITY7</text>
<text x="124.5" y="29">PS1600</text>
<text x="145.7" y="29">PS1600</text>
<text x="124.5" y="36.5">PS1600</text>
<text x="145.7" y="36.5">PS1600</text>
<text x="74.7" y="47.7">DPS64</text>
<text x="97.1" y="47.7">DPS64</text>
<text x="124.5" y="44">PS1600</text>
<text x="145.7" y="44">PS1600</text>
<text x="74.7" y="51.4">DPS64</text>
<text x="97.1" y="51.4">DPS64</text>
<text x="124.5" y="51.4">PS1600</text>
<text x="145.7" y="51.4">PS1600</text>
<text x="26.2" y="118.6">PS1600</text>
<text x="47.3" y="118.6">PS1600</text>
<text x="74.7" y="118.6">PS1600</text>
<text x="95.9" y="118.6">PS1600</text>
<text x="124.5" y="118.6">PS1600</text>
<text x="145.7" y="118.6">PS1600</text>
<text x="26.2" y="126.1">PS1600</text>
<text x="47.3" y="126.1">PS1600</text>
<text x="74.7" y="126.1">PS1600</text>
<text x="95.9" y="126.1">PS1600</text>
<text x="124.5" y="126.1">PS1600</text>
<text x="145.7" y="126.1">PS1600</text>
<text x="26.2" y="133.6">PS1600</text>
<text x="47.3" y="133.6">PS1600</text>
<text x="74.7" y="133.6">PS1600</text>
<text x="95.9" y="133.6">PS1600</text>
<text x="124.5" y="133.6">PS1600</text>
<text x="145.7" y="133.6">PS1600</text>
<text x="26.2" y="141.1">PS1600</text>
<text x="47.3" y="141.1">PS1600</text>
<text x="74.7" y="141.1">PS1600</text>
<text x="95.9" y="141.1">PS1600</text>
<text x="124.5" y="141.1">PS1600</text>
<text x="145.7" y="141.1">PS1600</text>
<text x="21.2" y="149.8">UTILITY5</text>
<text x="71" y="149.8">UTILITY1</text>
<text x="120.8" y="149.8">UTILITY2</text>
<text x="164.3" y="149.8">UTILITY6</text>
</g>
<g font-size="2" fill="#f00">
<text x="74.7" y="32.8">MBAV8</text>
<text x="74.7" y="36.5">MBAV9</text>
</g>
<g font-size="2" fill="#ff7f00">
<text x="76" y="122.4">PS9G</text>
<text x="98.4" y="122.4">PS9G</text>
<text x="124.5" y="122.4">PS9G</text>
<text x="146.9" y="122.4">PS9G</text>
<text x="76" y="129.9">PS9G</text>
<text x="98.4" y="129.9">PS9G</text>
<text x="124.5" y="129.9">PS9G</text>
<text x="146.9" y="129.9">PS9G</text>
</g>
<text font-size="1.6" x="89.7" y="76">40mm</text>
<g font-size="1.5">
<text x="250.2" y="194.3">A0001-CONFIG</text>
<text x="250.2" y="201.8">038HX-887904K4Q-A100</text>
<text x="250.2" y="198">980HX-887904-KAG-A10</text>
</g>
<g font-size="1.1" fill="#f00">
<text x="88.4" y="80.5">PIN1</text>
<text x="107.1" y="80.5">PIN1</text>
<text x="125.7" y="80.5">PIN1</text>
<text x="144.4" y="80.5">PIN1</text>
</g>
<g font-size="1.1" fill="#00007f">
<text x="165.6" y="166.5">LOGO2</text>
<text x="165.6" y="167.8">LOGO_HX_Himax</text>
<text x="184.2" y="166.5">038HX-887904K4Q-A100</text>
<text x="184.2" y="167.8">REF-CODE-PCB</text>
<text x="165.6" y="171.5">LOGO1</text>
<text x="165.6" y="172.8">LOGO_KT_KSMT</text>
<text x="184.2" y="171.5">980HX-887904-KAG-</text>
<text x="184.2" y="172.8">REF-CODE-PCB</text>
<text x="184.2" y="176.5">HX8879-F04</text>
<text x="184.2" y="177.7">REF-CODE-CHIP</text>
<text x="165.6" y="181.5">WFBGA-10X3.5X0.636-P0.65</text>
<text x="165.6" y="182.7">REF-CODE-CHIP</text>
<text x="165.6" y="186.4">261103AA031</text>
<text x="165.6" y="187.7">REF-CODE-SOCKET</text>
</g>
<g font-size="1.1">
<text x="255.2" y="191.4">Rev.</text>
<text x="255.2" y="190.2">A1</text>
<text x="261.4" y="190.2">&lt;Modify Date&gt;</text>
<text x="263.9" y="191.4">Date</text>
<text x="276.3" y="188.9">&lt;Modify History&gt;</text>
<text x="277.6" y="191.4">Modify History</text>
<text x="278.8" y="190.2">Initiation</text>
<text x="249" y="196.4">Product Name</text>
<text x="249" y="192.7">Page Name</text>
<text x="270.1" y="192.7">Designer:</text>
<text x="270.1" y="193.9">Ext.Num.:</text>
<text x="270.1" y="195.2">Approver:</text>
<text x="270.1" y="196.4">Ext.Num.:</text>
<text x="270.1" y="197.7">Date:</text>
<text x="277.6" y="195.2">&lt;Approver&gt;</text>
<text x="277.6" y="192.7">JACK Hsu</text>
<text x="278.8" y="196.4">&lt;Ext.&gt;</text>
<text x="278.8" y="193.9">6629</text>
<text x="230.3" y="203.9">E-Mail:Service@KSMT.COM.TW</text>
<text x="232.8" y="201.4">TEL:+886-3-5509980</text>
<text x="232.8" y="202.6">FAX:+886-3-5501880</text>
<text x="249" y="200.1">PCB Number</text>
<text x="270.1" y="200.1">Rev.</text>
<text x="271.9" y="202.4">A</text>
<text x="273.9" y="198.9">Wednesday, November 11, 2026</text>
<text x="276.3" y="200.1">Size</text>
<text x="278.1" y="202.4">A2</text>
<text x="282.6" y="200.1">PAGE</text>
<text x="282.9" y="202.6">1</text>
<text x="285.1" y="202.6">of</text>
<text x="287.4" y="202.6">28</text>
</g>
<g font-size=".9">
<text x="30.1" y=".9">5</text>
<text x="87.8" y=".9">4</text>
<text x="145.5" y=".9">3</text>
<text x="203.2" y=".9">2</text>
<text x="260.9" y=".9">1</text>
<text x=".4" y="27.4">D</text>
<text x="290.1" y="27.4">D</text>
<text x=".4" y="78.3">C</text>
<text x="290.1" y="78.3">C</text>
<text x=".4" y="129.1">B</text>
<text x="290.1" y="129.1">B</text>
<text x=".4" y="179.9">A</text>
<text x="290.1" y="179.9">A</text>
<text x="30.1" y="205.4">5</text>
<text x="87.8" y="205.4">4</text>
<text x="145.5" y="205.4">3</text>
<text x="203.2" y="205.4">2</text>
<text x="260.9" y="205.4">1</text>
</g>
</svg>
